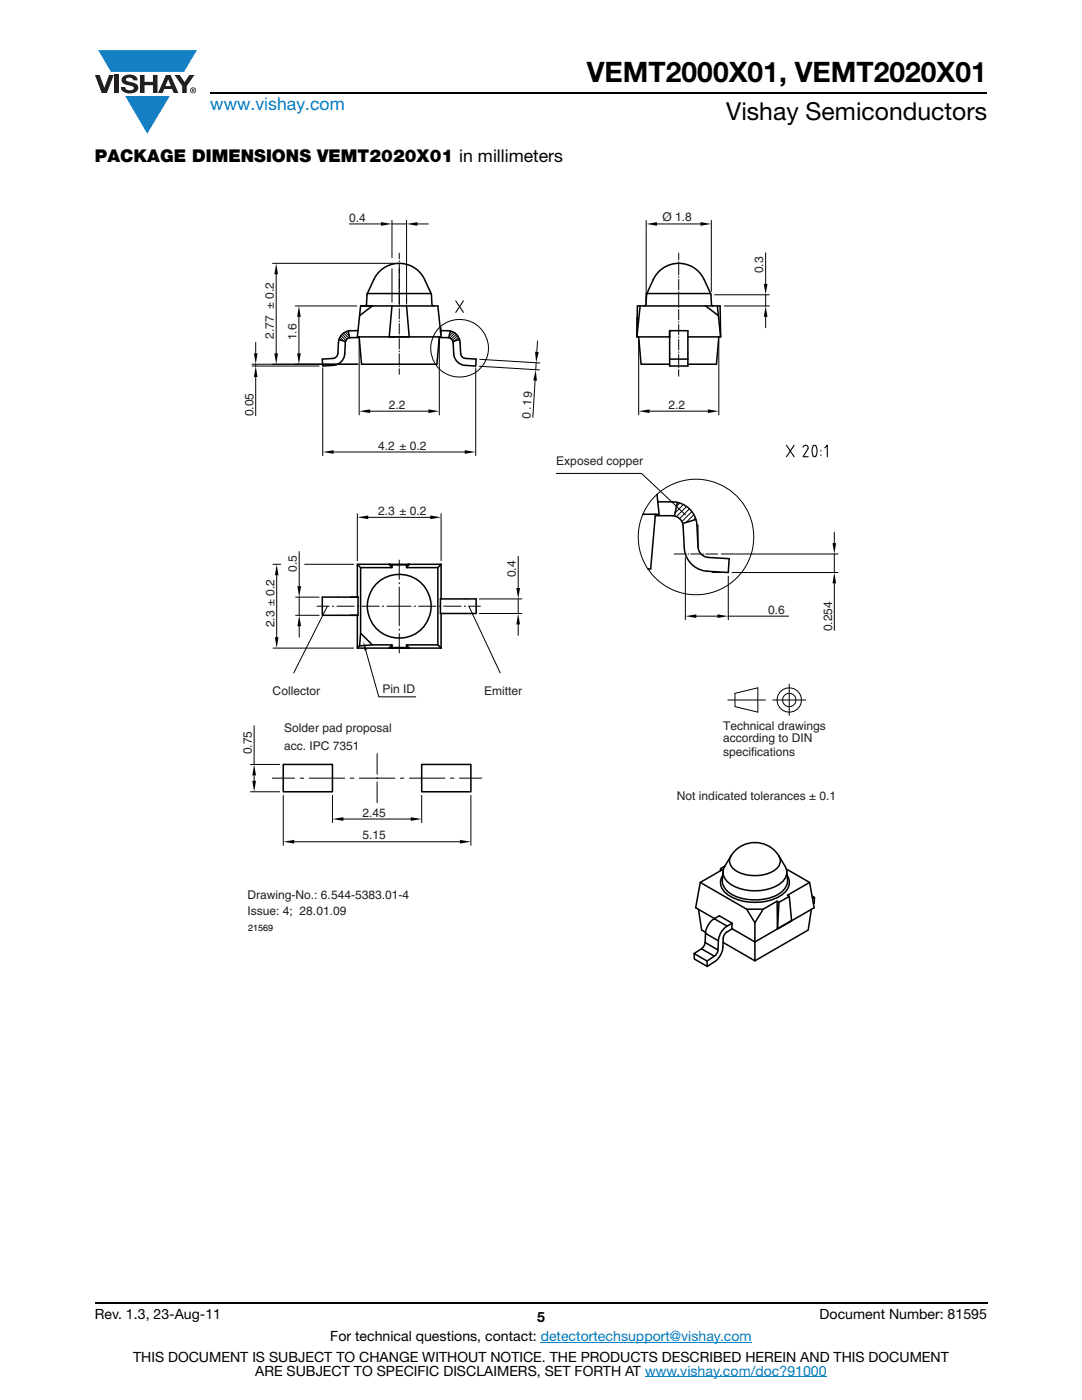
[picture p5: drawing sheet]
<svg xmlns="http://www.w3.org/2000/svg" width="216mm" height="279mm" viewBox="0 0 216 279" stroke-linecap="round" stroke-linejoin="round" font-family="sans-serif">
<g fill="#147fc3">
<path d="M19.6 10h19.7l-2.6 4.3h-1.1h-13.5z"/>
<path d="M25 19.2h8.9l-4.5 7.5z"/>
</g>
<g fill="#231f20">
<path d="M18.9 15h1l.9 2.5 1-2.5h.9l-1.4 3.6h-1z"/>
<path d="M22.9 15h.9v3.6h-.9z"/>
<path d="M24.6 15.3a2.1 2.1 0 0 1 2.8 .3l.1 .4h-.9a.79 .79 0 0 0-.7-.5 .79 .79 0 0 0-.8 .4l.3 .3 1 .2a1.08 1.08 0 0 1 1.2 1 1.08 1.08 0 0 1-1.1 1.2 1.73 1.73 0 0 1-2.4-1.2h.9a.96 .96 0 0 0 .8 .6 .96 .96 0 0 0 .9-.4 1.31 1.31 0 0 0-1.2-.6 1.03 1.03 0 0 1-1.1-.6 1.03 1.03 0 0 1 .2-1.1z"/>
<path d="M27.9 15h.9v1.3h1.7v-1.3h.9v3.6h-.9v-1.6h-1.7v1.6h-.9z"/>
<path d="M34.8 15h1.1l.9 1.4 1-1.4h1l-1.5 2.2v1.4h-.9v-1.4z"/>
<path d="M33.6 15.9l.5 1.3h-1.1zM33.1 15l-1.6 3.6h1l.3-.8h1.5l.3 .8h1l-1.6-3.6z"/>
<path d="M38.1 18a.46 .46 0 0 1 .9 0 .46 .46 0 0 1-.9 0zM37.9 18a.6 .6 0 0 0 1.2 0 .6 .6 0 0 0-1.2 0z"/>
<path d="M38.4 17.8h.2v.2h-.2zM38.3 17.7v.7h.1v-.3l.4 .3-.2-.3 .2-.2-.1-.2z"/>
</g>
<path d="M42 18.6h155M18.9 260h178.1" fill="none" stroke="#000" stroke-width=".36"/>
<path d="M107.9 267.9h42.1M128.7 274.8h36.3" fill="none" stroke="#007ec4" stroke-width=".2"/>
<path d="M48.2 42.1h119.1v150.9h-119.1z" fill="#fff"/>
<g fill="none" stroke="#000" stroke-width=".2">
<path d="M54.4 52.6h24.5M55.1 54.7v15.8M69.7 44.7h6.3M78.2 44.7h2.9M78.2 44v7.5M78.2 53.6v6.7M79.7 50.5v1.2M79.7 52.1v.1M79.7 52.6v8.2M81.1 44v16.7M83.3 44.7h2.2M128.9 58.3v2"/>
<path d="M128.9 44v14.2M131.1 44.7h8.7M135.4 50.5v1.3M135.4 52.2v.2M135.4 52.8v2M135.4 55.2v.2M135.4 55.8v2M135.4 58.2v.2M135.4 58.8v2M141.9 44v14.2M142.6 58.8h10.9M152.8 50.5v6.2"/>
<path d="M152.8 58.8v2.3M50.3 73h13.4M50.3 72.7h21.1M51 68.3v2.2M51 72.7v.3M51 75.2v7.8M58.9 61.1h12.3M59.6 63.2v7.3M64.4 73.4v17.5M67.7 67.6l.2 .2M67.8 67.3l.8 .8M68 67l1 1"/>
<path d="M68.3 66.7l.9 1M68.6 66.5l1 1M68.9 66.3l.8 .8M69.2 66.1l.4 .3M71.7 68v14.8M79.7 61v.2M79.7 61.6v2.1M79.7 64v.2M79.7 64.6v2.1M79.7 67v.2M79.7 67.6v2.1M79.7 70v.2"/>
<path d="M79.7 70.6v2M79.7 73v.2M79.7 73.6v1.1M87.7 67.2v15.6M88 65.4v1.5M90.1 66.1l-.3 .3M90.4 66.3l-.8 .8M90.8 66.5l-1 1M91.1 66.7l-1 1M91.3 67l-1 1M91.5 67.3l-.8 .8M91.7 67.6l-.3 .2"/>
<path d="M94.9 73.4v17.5M95.6 73.1l12 .7M95.7 71.7l12 .7M106.8 76l-.5 7.3M107 72.4l-.1 1.4M107.3 68.1l-.2 2.1M127.1 63.3v3.9M127.4 68v14.8M135.4 61.2v.2M135.4 61.8v2M135.4 64.2v.2M135.4 64.8v2"/>
<path d="M135.4 67.2v.2M135.4 67.8v2M135.4 70.2v.2M135.4 70.8v2M135.4 73.2v.2M135.4 73.8v1.3M143.4 68v14.8M144.5 61.1h9M152.8 63.2v2.2M66.6 90.2h26.1M73.9 82.1h11.6M111 94.5h17l8.8 8.2"/>
<path d="M129.6 82.1h11.6M54.5 112.6h1.5M55.2 114.8v12.4M59 119.2h4.7M59.7 110.1v6.9M59.7 119.2v3.6M60.8 112.6h9.8M71.3 102.5v9.4M73.5 103.2h12.3M79.7 111.8v3.8M79.7 116.2v.3M79.7 117.2v7.7"/>
<path d="M88 102.5v9.4M95.6 119.5h8.5M103.4 111v6.4M103.4 119.5v2.9M134.5 110.6h2.4M135.6 100.4l-.6 .6M136.4 100.7l-1.7 1.7M136.8 111.3v12.4M137 101.1l-2 2M137.3 110.6h.1M137.6 101.5l-2 2M137.8 110.6h2.1"/>
<path d="M138 102.1l-1.9 2M138.5 102.7l-1.6 1.6M138.8 103.4l-.4 .4M139.3 104.7v4.5M140.3 110.6h.2M140.8 110.6h2.4M142.1 114.3h1.7M143.9 110.6h23.3M145.3 115v8.7M146.1 114.3h21.1M166.5 106.2v2.2M166.5 110.6v3.7"/>
<path d="M166.5 116.4v9.4M54.5 129.3h16.1M59 122.8h4.7M59.7 125v2.2M63.2 121h2.5M65.3 121l-6.7 13.3M66.3 121h.3M67.2 121h3.5M71.3 121h.3M72.2 121h3.5M73 129.8l2.6 9.3h7.4M76.3 121h.3"/>
<path d="M77.2 121h4.8M79.7 125.5v.3M79.7 126.4v3.9M82.6 121h.3M83.5 121h3.5M87.6 121h.3M88.5 121h3.5M92.6 121h.3M95.6 122.4h8.5M95.9 121h-2.4l6.3 13.3M103.4 124.6v2.2M138.9 123h4.2"/>
<path d="M145.2 139.7h7.5M145.3 123h12.1M146.7 138.4l4.5-1.1v4.8l-4.5-1.1zM154.2 139.7h6.6M157.5 136.5v6.3M50 158h5.8M50 152.6h5.8M50.7 144.8v7.8M50.7 154.7v1.1M54.3 155.3h4.5M56.5 158.7v10M59.9 155.3h.7"/>
<path d="M61.7 155.3h7.1M66.3 158.7v5.5M69.9 155.3h.7M71.7 155.3h7.1M75.2 155.2v.2M75.2 156.1v4.1M75.3 150.4v4.1M79.9 155.3h.7M81.7 155.3h7.1M84.1 158.7v5.5M89.9 155.3h.7M91.7 155.3h4.4"/>
<path d="M94 158.7v10M58.7 168h33.1M68.5 163.5h13.5"/>
<circle cx="91.7" cy="69.5" r="5.8"/>
<circle cx="138.9" cy="107.2" r="11.5"/>
<circle cx="157.5" cy="139.7" r="2.43"/>
<circle cx="157.5" cy="139.7" r="1.33"/>
</g>
<g fill="#000">
<path d="M55.1 52.6l.4 2.1h-.7zM76 44.3l2.2 .4-2.2 .4zM81.1 44.7l2.2-.4v.8zM128.9 44.7l2.2-.4v.8zM139.8 44.3l2.1 .4-2.1 .4zM152.4 56.7h.7l-.3 2.1zM50.7 70.5h.7l-.4 2.2zM51 73l.4 2.2h-.7zM54.8 70.5h.7l-.4 2.2zM59.6 61.1l.4 2.1h-.7zM59.3 70.5h.7l-.4 2.2zM106.9 73.8l.2 2.2-.7-.1z"/>
<path d="M106.8 70.2l.7 .1-.5 2.1zM152.8 61.1l.3 2.1h-.7zM64.4 90.2l2.2-.4v.8zM71.7 82.1l2.2-.4v.7zM85.5 81.7l2.2 .4-2.2 .3zM92.7 89.8l2.2 .4-2.2 .4zM127.4 82.1l2.2-.4v.7zM141.2 81.7l2.2 .4-2.2 .3zM55.2 112.6l.4 2.2h-.7zM59.3 117h.8l-.4 2.2zM71.3 103.2l2.2-.3v.7zM85.8 102.9l2.2 .3-2.2 .4z"/>
<path d="M103 117.4h.8l-.4 2.1zM166.1 108.4h.7l-.3 2.2zM166.5 114.3l.3 2.1h-.7zM54.9 127.2h.7l-.4 2.1zM59.7 122.8l.4 2.2h-.8zM72.5 128l.7 1.7-.5 .1zM103.4 122.4l.4 2.2h-.8zM136.8 123l2.1-.4v.7zM143.1 122.6l2.2 .4-2.2 .3zM50.3 155.8h.8l-.4 2.2zM50.7 152.6l.4 2.1h-.8zM56.5 168l2.2-.4v.7z"/>
<path d="M66.3 163.5l2.2-.4v.7zM82 163.1l2.1 .4-2.1 .3zM91.8 167.6l2.2 .4-2.2 .3z"/>
</g>
<g fill="none" stroke="#000" stroke-width=".31">
<path d="M73.3 58.6l-.2 2.1-.1 .3-.2 .1M73.3 58.6a9.3 9.3 0 0 1 3.7-5.4 5.6 5.6 0 0 1 7.7 2.6l1.3 2.8M73.3 58.6h12.7M86 58.6l.2 2.1 .3 .4M129.1 58.6a9.2 9.2 0 0 1 3.6-5.4 5.6 5.6 0 0 1 7.8 2.6l1.3 2.8M129.1 58.6l-.2 2.1-.4 .4M129.1 58.6h12.7M141.8 58.6l.2 2.1 .1 .3 .2 .1M67.6 67.8l1.3 .4M69.5 66.1l.3 1.3M71.4 66a3.3 3.3 0 0 0-3.4 1.1 5.1 5.1 0 0 0-.6 3.4l-.1 .5-.6 .5-2.4 .2 .1 1.3a5.2 5.2 0 0 0 3.3-.5 2.44 2.44 0 0 0 1.1-1.9l.1-2.4a1.09 1.09 0 0 1 1.1-.8h1.7M71.7 67.2l.4 5.5h15.1l.5-5.5"/>
<path d="M74.3 61.1l-2.5 1.9 .2-1.9h15.4l.6 6.1h-16.7l.5-4.2M78.2 61.1l-.5 6.1M81.1 61.1l.6 6.1M87.9 66a3.3 3.3 0 0 1 3.5 1.1 5.2 5.2 0 0 1 .5 3.4l.2 .5 .6 .5 2.3 .2-.1 1.3a5.2 5.2 0 0 1-3.3-.5 2.47 2.47 0 0 1-1.1-1.9l-.1-2.4a1.1 1.1 0 0 0-1.1-.8h-1.7M89.8 66.1l-.2 1.3M91.7 67.8l-1.3 .4M127.1 67.2h.1M127.4 67.2l.5 5.5h5.7M127.7 61.1l-.6 6.1h6.5M133.6 67.2h.1M133.6 66.1v1.1M133.6 66.1h.1"/>
<path d="M133.6 66h3.7v7h-3.7zM133.6 71.7h3.7M137.3 67.2h6.5l-.1-6.1h-16.5l-.1 6.1M140.8 61.1l2.5 1.9-.2-1.9M143.3 63l.5 4.2M143.4 67.2l-.4 5.5h-5.7M131.1 98.7l.4 3.9h-3.2M70 119.2h1.4v3.6h-7.1v-3.6h7.1M71.3 112.6v6.6M77.7 112.6h-6.4l.7 .7M77.7 112.6l.5 .7M77.7 112.6h4l-.6 .1"/>
<path d="M77.7 112.6l.5 .1M87.9 119.5h7.1v2.9h-7.1zM88 112.6l-.6 .7M88 112.6v6.9M88 112.6h-6.3l-.6 .7M130.8 102.6l-1 10.9h-.5M131.3 100.2a8.6 8.6 0 0 1 5.6 .8 4.9 4.9 0 0 1 2.2 3.8l.2 4.4a2.2 2.2 0 0 0 2 2.1l4.2 .2-.2 2.8-4.1-.3a4.9 4.9 0 0 1-4.7-4.7l-.2-4.3a2.19 2.19 0 0 0-2.2-2.1h-3.3M135.1 100.3l-.5 2.7M138.9 103.7l-2.7 .8M71.3 129.3h16.7M71.3 122.8v6.5M72 126.4l-.2 2.5-.5 .4"/>
<path d="M74.3 128.7l-2.5 .2M77.7 129.3l.5-.1 3.5 .1zM78.2 129.2v-.5l-.5 .6M78.2 128.7h-3.9l-2.3-2.3v-13.1h6.2v-.6h2.9v.6h6.3v15.4h-6.3v.5M81.1 128.7l.6 .6M87.4 128.7l.6 .6M88 122.4v6.9M56.5 152.6h9.8v5.4h-9.8zM84.1 152.6h9.9v5.4h-9.9zM139.7 176.1l-.9 5.1 3.8 2.1M143.8 173.3l-.1 .5M144.2 174.7a2.68 2.68 0 0 0 .9 3.7 10.3 10.3 0 0 0 11.1 0 2.68 2.68 0 0 0 .9-3.7"/>
<path d="M144.3 173.9a3.8 3.8 0 0 0 2.7 5.1 9.8 9.8 0 0 0 9.2-1.2 3.6 3.6 0 0 0 .8-3.9M144.7 172.8l-.9 .5 .4 .3-4.5 2.5 9.3 5.3h3.3l2.8-1.6M145.8 170.9a2.13 2.13 0 0 0 1.2 2.9 7.8 7.8 0 0 0 7.7-.2 2.05 2.05 0 0 0 .7-2.7M145.8 170.9l-1.2 2a2.61 2.61 0 0 0 1.2 3.6 9.5 9.5 0 0 0 10.3-.5 2.46 2.46 0 0 0 .6-3.1l-1.3-2M145.8 170.9a5.6 5.6 0 0 1 9.6 0M156.9 173.4l4.6 2.7-4.4 2.6 .4 .2M161.5 176.1l1 5.1-11.9 6.8M162 178.8l.5 .3M162.1 179.3l.4-.2v1.2h-.2M138.5 190.3l1.5-1 2.5 1.5-1.4 1zM138.5 190.3l.1 1.1 2.5 1.5M139.4 181.5l.6 4.1 .8 .5"/>
<path d="M140.7 188.1l-.2 .7-.5 .5M140.8 186.3l2.5 1.5v1.8l-2.6-1.5zM142.5 183.3l-1 1.1-.5 1-.2 .9M143.3 189.6l-.3 .7-.5 .5M144.3 188.1l6.3 3.7M145.1 184.8l-.3 .3a3.9 3.9 0 0 0-1.5 2.7M146.1 185.4a3.1 3.1 0 0 0-1.5 1.1l-.3 .7a5.5 5.5 0 0 1-.7 3.7 5.7 5.7 0 0 1-2.5 2v-1.1M146.1 184.3l-1 .5-2.6-1.5 1-.5 2.6 1.5-.1 1 4.6 2.7M149 181.4l1.6 2.8v3.8M150.6 188v3.8M152.3 181.4l-1.7 2.8M155.4 180.1l-.3-.3v5.6l2.9-1.7"/>
<path d="M155.4 180.1l2.1-1.2 .5 4.8-2.9 1.7zM161.9 181.5l-.6 4.1-10.7 6.2"/>
<circle cx="79.7" cy="121" r="6.4"/>
</g>
<path d="M90.9 60.1l1.6 2.2M92.5 60.1l-1.6 2.2M156.9 88.9l1.6 2.3M158.5 88.9l-1.6 2.3M160.2 89.2a.51 .51 0 0 1 .7-.3 .51 .51 0 0 1 .3 .7l-1 1.6h1.1M162.3 89l.2-.1a1.31 1.31 0 0 1 .4 1.8l-.1 .3-.3 .1a1.81 1.81 0 0 1-.2-2.1zM163.8 89.9v.1M163.8 90.8v.1M164.6 89.4l.5-.5v2.3" fill="none" stroke="#000" stroke-width=".22"/>
<text font-size="5.6" x="117.1" y="16.4">VEMT2000X01, VEMT2020X01</text>
<text font-size="4.9" x="144.9" y="24">Vishay Semiconductors</text>
<text font-size="3.5" fill="#007ec4" x="42" y="21.9">www.vishay.com</text>
<text font-size="3.5" x="18.9" y="32.3">PACKAGE DIMENSIONS VEMT2020X01 in millimeters</text>
<g font-size="2.8">
<text x="18.9" y="263.3">Rev. 1.3, 23-Aug-11</text>
<text x="107.2" y="263.8">5</text>
<text x="163.6" y="263.3">Document Number: 81595</text>
<text x="65.9" y="267.7">For technical questions, contact: detectortechsupport@vishay.com</text>
<text x="26.5" y="271.7">THIS DOCUMENT IS SUBJECT TO CHANGE WITHOUT NOTICE. THE PRODUCTS DESCRIBED HEREIN AND THIS DOCUMENT</text>
<text x="50.9" y="274.6">ARE SUBJECT TO SPECIFIC DISCLAIMERS, SET FORTH AT www.vishay.com/doc?91000</text>
</g>
<g font-size="2.4" fill="#231f20">
<text x="69.7" y="44.2">0.4</text>
<text x="132.2" y="44.2">Ø 1.8</text>
<text x="152.3" y="54.6" transform="rotate(-90 152.3 54.6)">0.3</text>
<text x="54.7" y="67.7" transform="rotate(-90 54.7 67.7)">2.77 ± 0.2</text>
<text x="59.2" y="68" transform="rotate(-90 59.2 68)">1.6</text>
<text x="50.6" y="83.1" transform="rotate(-90 50.6 83.1)">0.05</text>
<text x="77.6" y="81.6">2.2</text>
<text x="105.8" y="83.6" transform="rotate(-87 105.8 83.6)">0.19</text>
<text x="133.4" y="81.6">2.2</text>
<text x="75.5" y="89.7">4.2 ± 0.2</text>
<text x="111" y="92.9">Exposed copper</text>
<text x="75.5" y="102.8">2.3 ± 0.2</text>
<text x="59.2" y="114.2" transform="rotate(-90 59.2 114.2)">0.5</text>
<text x="102.9" y="115.2" transform="rotate(-90 102.9 115.2)">0.4</text>
<text x="54.8" y="125.2" transform="rotate(-90 54.8 125.2)">2.3 ± 0.2</text>
<text x="153.3" y="122.5">0.6</text>
<text x="166" y="126" transform="rotate(-90 166 126)">0.254</text>
<text x="54.4" y="138.7">Collector</text>
<text x="76.3" y="138.3">Pin ID</text>
<text x="96.6" y="138.7">Emitter</text>
<text x="56.7" y="149.7">acc. IPC 7351</text>
<text x="56.7" y="146.2">Solder pad proposal</text>
<text x="144.3" y="145.7">Technical drawings</text>
<text x="144.3" y="148.1">according to DIN</text>
<text x="50.2" y="150.5" transform="rotate(-90 50.2 150.5)">0.75</text>
<text x="144.3" y="151">specifications</text>
<text x="135.1" y="159.7">Not indicated tolerances ± 0.1</text>
<text x="72.3" y="167.5">5.15</text>
<text x="72.3" y="163">2.45</text>
<text x="49.4" y="179.4">Drawing-No.: 6.544-5383.01-4</text>
<text x="49.4" y="182.6">Issue: 4; 28.01.09</text>
</g>
<text font-size="1.8" x="49.5" y="185.8">21569</text>
</svg>
